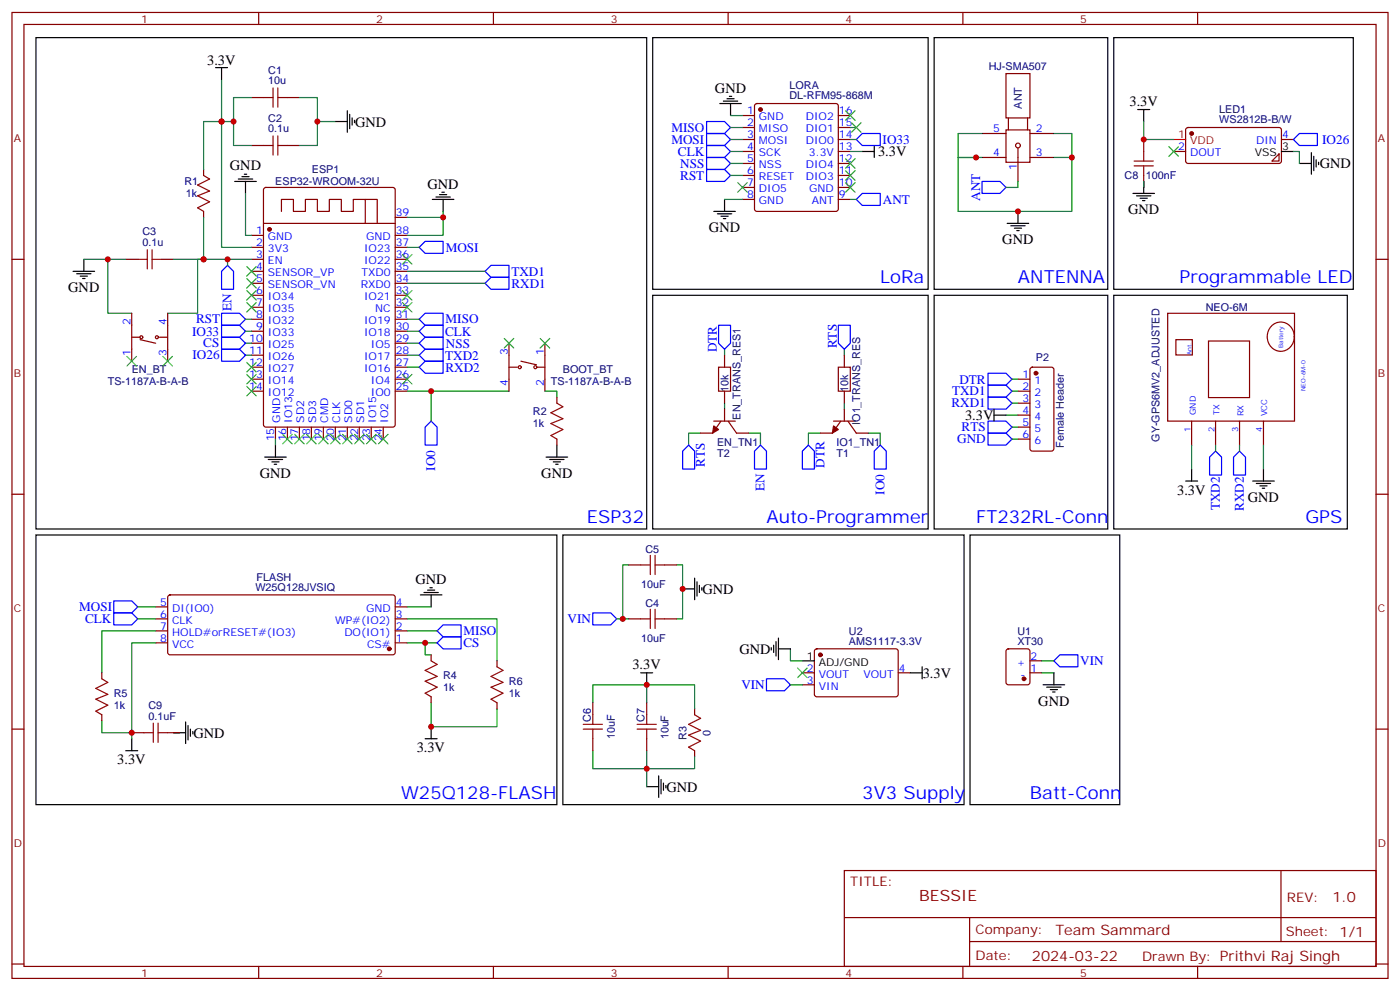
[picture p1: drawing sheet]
<svg xmlns="http://www.w3.org/2000/svg" width="412mm" height="292mm" viewBox="0 0 412 292" stroke-linecap="round" stroke-linejoin="round" font-family="sans-serif">
<g fill="none" stroke="#870000" stroke-width=".35">
<path d="M3.5 3.7h405.4v284.3h-405.4zM7.1 7.2h398.2v277.3h-398.2zM76.2 3.7v3.5M145.3 3.7v3.5M214.5 3.7v3.5M283.6 3.7v3.5M352.8 3.7v3.5M74.1 28.7h3.5M84.7 28.7h3.5M218.7 34h3.5M218.7 37.5h3.5M222.5 30.7l.5-.2h23.2l.5 .2 .2 .5v30.3l-.2 .5-.5 .2h-23.2l-.5-.2-.3-.5v-30.3z"/>
<path d="M246.9 34h3.6M246.9 37.5h3.6M289.3 39.3h7M296.3 38.2h7.1v9.6h-7.1zM296.3 21.7h7.1v13h-7.1zM297 34.7v3.5M302.7 34.7v3.5M303.4 39.3h7M349.5 37.7l.5-.2 27 .1 .5 .6-.1 9.5-.6 .4h-27.1l-.5-.7v-9.2zM60 49.9v1.7M74.1 42.8h3.5M77.8 55.4l.5-.2h37.4l.7 .4v69.4l-.4 .7h-37.7l-.6-.4-.1-69.4z"/>
<path d="M84.7 42.8h3.5M107.6 58.7v7.1M218.7 41.1h3.5M218.7 44.6h3.5M218.7 48.1h3.5M218.7 51.6h3.5M218.7 55.2h3.5M218.7 58.7h3.5M246.9 41.1h3.6M246.9 44.6h3.6M246.9 48.1h3.6M246.9 51.6h3.6"/>
<path d="M246.9 55.2h3.6M246.9 58.7h3.6M289.3 46.4h7M299.9 43.5v9.9M303.4 46.4h7M336.9 41.1v3.5M336.9 51.6v3.6M345.7 44.6h3.5M376.8 45.3v2.1h-2.2zM377.5 41.1h3.5M3.5 76.3h3.6M37 76.3h3.6"/>
<path d="M47.6 76.3h3.6M60 62.2v1.8M74.1 76.3h3.5M74.1 69.3h3.5M74.1 72.8h3.5M74.1 79.9h3.5M77.6 65.8h38.8M82.9 62.2v-3.5h3.5v3.5h3.6v-3.5h3.5v3.5h3.5v-3.5h3.5v3.5h3.6v-3.5h7v7.1M116.4 76.3h3.5M116.4 69.3h3.5M116.4 72.8h3.5M116.4 79.9h3.5"/>
<path d="M116.4 64h3.5M405.3 76.3h3.6M38.8 92.2v14.1M38.8 99.3h2.5M41.3 100l4.6 1M46.9 99.3h2.5M49.4 92.2v14.1M74.1 83.4h3.5M74.1 86.9h3.5M74.1 90.5h3.5M74.1 94h3.5M74.1 97.5h3.5"/>
<path d="M116.4 83.4h3.5M116.4 86.9h3.5M116.4 90.5h3.5M116.4 94h3.5M116.4 97.5h3.5M344 92.2h37.3v31.8h-37.3zM346.4 100h4.8v4.5h-4.8zM374.7 95.8a4.1 4.1 0 0 1 5.3 .2 4.1 4.1 0 0 1 .7 5.3 4 4 0 0 1-5 1.8 4 4 0 0 1-2.3-4.8 4.4 4.4 0 0 1 1.3-2.5zM74.1 101h3.5M74.1 104.6h3.5M74.1 108.1h3.5M74.1 111.6h3.5"/>
<path d="M74.1 115.1h3.5M116.4 101h3.5M116.4 104.6h3.5M116.4 108.1h3.5M116.4 111.6h3.5M116.4 115.1h3.5M149.9 108.1h2.5M149.9 101v14.1M153.5 106.3l4.5 1.1M158 108.1h2.5M160.5 101v14.1M164 116.9v1.8"/>
<path d="M211.7 108.1h3.5v7h-3.5zM213.4 104.6v3.5M213.4 115.1v3.6M246.9 108.1h3.6v7h-3.6zM248.7 104.6v3.5M248.7 115.1v3.6M299.9 111.6h3.5M299.9 115.1h3.5M299.9 118.7h3.5M303.6 108.3l.5-.2h5.6l.7 .4v23.6l-.4 .6-5.9 .1-.7-.5v-23.5zM356 100.4h12.1v16.6h-12.1zM81.1 125.7v3.6"/>
<path d="M84.7 125.7v3.6M88.2 125.7v3.6M91.7 125.7v3.6M95.2 125.7v3.6M98.8 125.7v3.6M102.3 125.7v3.6M105.8 125.7v3.6M109.4 125.7v3.6M112.9 125.7v3.6M164 129.3v1.7M210.3 124h6.3M212.4 124l-2.5 3.5h-3.5"/>
<path d="M213.4 120.4v3.6M214.5 124l2.5 3.5h3.5M245.5 124h6.4M247.6 124l-2.4 3.5h-3.5M248.7 120.4v3.6M249.8 124l2.4 3.5h3.6M299.9 122.2h3.5M299.9 125.7h3.5M299.9 129.3h3.5M351 124v7M358.1 124v7M365.1 124v7"/>
<path d="M372.2 124v7M3.5 145.5h3.6M405.3 145.5h3.6M45.9 178.6h3.5M49.6 175.3l.5-.2 65.9 .1 .4 .6v16.5l-.7 .5-65.9-.1-.4-.6v-16.3zM116.4 178.6h3.5M185.2 166.3h3.5M195.8 166.3h3.5M30 198v1.8M45.9 189.2h3.5M45.9 185.7h3.5M45.9 182.2h3.5"/>
<path d="M116.4 189.2h3.5M116.4 185.7h3.5M116.4 182.2h3.5M127 192.8v1.7M146.4 194.5v1.8M185.2 182.2h3.5M195.8 182.2h3.5M236.4 198h3.5M240.1 191.2l.5-.2h23.6l.4 .7-.1 13-.6 .4-23.6-.1-.4-.6v-12.7zM264.6 198h3.5M296.6 191.2l.4-.2h5.7l.6 .4 .1 9.5-.5 .6-5.9 .1-.6-.5-.1-9.4zM303.4 198h3.5"/>
<path d="M303.4 194.5h3.5M3.5 214.6h3.6M30 210.4v1.8M38.8 215.7h3.5M49.4 215.7h3.5M127 205.1v1.8M146.4 206.9v1.7M174.6 206.9v3.5M174.6 217.5v3.5M190.5 206.9v3.5M190.5 217.5v3.5M204.6 208.6v1.8"/>
<path d="M236.4 201.6h3.5M405.3 214.6h3.6M204.6 221v1.7M248.7 256.3h156.6v28.2h-156.6zM377.3 256.3v20.9M248.7 270.1h156.5M285.6 277.2h119.6M285.6 270.1v14.1M3.5 283.8h3.6M76.2 284.5v3.5M145.3 284.5v3.5M214.5 284.5v3.5"/>
<path d="M283.6 284.5v3.5M352.8 284.5v3.5M405.3 283.8h3.6"/>
<circle cx="299.9" cy="42.8" r=".71"/>
<circle cx="41.6" cy="99.3" r=".44"/>
<circle cx="46.2" cy="99.3" r=".44"/>
<circle cx="153.1" cy="108.1" r=".44"/>
<circle cx="157.7" cy="108.1" r=".44"/>
</g>
<g fill="#870000" stroke="#870000" stroke-width=".35">
<path d="M210.3 125.4l1.4 1-1.8 1.1z"/>
<path d="M245.5 125.4l1.4 1-1.7 1.1z"/>
<circle cx="79.4" cy="67.5" r=".53"/>
<circle cx="224" cy="32.2" r=".53"/>
<circle cx="114.7" cy="191" r=".53"/>
<circle cx="301.6" cy="199.8" r=".53"/>
<circle cx="241.7" cy="192.8" r=".53"/>
<circle cx="351" cy="39.3" r=".53"/>
<circle cx="305.2" cy="109.9" r=".53"/>
</g>
<g fill="none" stroke="#000" stroke-width=".35">
<path d="M10.6 11.1h179.9v144.6h-179.9zM63.5 19.9h3.5M65.3 19.9v3.5M192.3 11.1h81.1v74.1h-81.1zM275.2 11.1h51.1v74.1h-51.1zM328.1 11.1h70.5v74.1h-70.5zM98.8 35.8h3.5M102.3 32.6v6.3M103 33.7v4.2M103.7 34.7v2.1M104.4 35.4v.7M212 30.5h6.4"/>
<path d="M213.1 29.8h4.2M214.1 29.1h2.2M214.8 28.4h.7M215.2 30.5v3.5M335.1 32.2h3.6M336.9 32.2v3.6M69.1 53.4h6.4M70.2 52.7h4.2M71.3 52h2.1M72 51.3h.7M72.3 53.4v3.5M127.4 58.7h6.3"/>
<path d="M128.4 58h4.2M129.5 57.3h2.1M130.2 56.6h.7M130.5 58.7v3.5M213.4 58.7v3.5M254 44.6h3.5M257.5 42.8v3.6M333.7 56.9h6.4M334.8 57.6h4.2M335.8 58.3h2.2M336.5 59.1h.8M336.9 53.4v3.5"/>
<path d="M377.5 44.6h3.5M382.8 48.1h3.5M386.3 44.9v6.4M387 46v4.2M387.7 47.1v2.1M388.4 47.8v.7M21.5 79.9h6.4M24.7 76.3v3.6M210.3 62.2h6.3M211.3 62.9h4.2M212.4 63.6h2.1M213.1 64.3h.7"/>
<path d="M296.7 65.8h6.3M297.7 66.5h4.3M298.8 67.2h2.1M299.5 67.9h.7M299.9 62.2v3.6M22.6 80.6h4.2M23.6 81.3h2.2M24.3 82h.7M192.3 86.9h81.1v68.8h-81.1zM275.2 86.9h51.1v68.8h-51.1zM328.1 86.9h68.8v68.8h-68.8zM78 134.5h6.3"/>
<path d="M79 135.3h4.3M80.1 136h2.1M80.8 136.7h.7M81.1 131v3.5M160.9 134.5h6.3M161.9 135.3h4.3M163 136h2.1M163.7 136.7h.7M164 131v3.5M292.8 122.2h3.5M292.8 120.4v3.6M351 138.1v3.5"/>
<path d="M372.2 138.1v3.5M10.6 157.5h153.4v79.4h-153.4zM165.8 157.5h118.2v79.4h-118.2zM285.8 157.5h44v79.4h-44zM349.2 141.6h3.6M369 141.6h6.4M370.1 142.3h4.2M371.1 143h2.1M371.8 143.7h.7M123.8 175.1h6.4M124.9 174.4h4.2M125.9 173.7h2.2"/>
<path d="M126.6 173h.8M127 175.1v3.5M201.1 173.4h3.5M204.6 170.2v6.3M205.3 171.2v4.3M206 172.3v2.1M206.7 173v.7M188.7 198h3.6M190.5 198v3.6M227.2 190.6v.7M227.9 189.9v2.2M228.6 188.9v4.2"/>
<path d="M229.3 191h3.5M229.3 187.8v6.4M236.4 194.5h3.5M268.1 198h3.5M271.6 196.3v3.5M310.4 198v3.6M38.8 217.5v3.5M51.2 215.7h3.5M54.7 212.5v6.4M55.4 213.6v4.2M56.1 214.6v2.1M56.8 215.3v.7"/>
<path d="M125.2 217.5h3.6M127 213.9v3.6M307.3 201.6h6.3M308.3 202.3h4.3M309.4 203h2.1M310.1 203.7h.7M37 221h3.6M190.5 231.6h3.5M194 228.4v6.3M194.7 229.4v4.3M195.4 230.5v2.1M196.1 231.2v.7"/>
</g>
<g fill="none" stroke="#008700" stroke-width=".35">
<path d="M65.3 23.4v49.4h8.8M68.8 35.8h-8.8v14.1M74.1 28.7h-5.3v14.1h5.3M88.2 28.7h5.3v14.1h-5.3M93.5 35.8h5.3M215.2 34h3.5M215.2 37.5h3.5M250.5 37.5h1.7M289.3 39.3h-7.1v7.1h7.1M310.4 39.3h5.3v7.1h-5.3M336.9 35.8v5.3h8.8M72.3 56.9v12.4h1.8"/>
<path d="M213.4 58.7h5.3M215.2 44.6h3.5M215.2 41.1h3.5M215.2 51.6h3.5M215.2 48.1h3.5M250.5 58.7h1.7M250.5 44.6h3.5M250.5 41.1h1.7M287.5 46.4h-5.3v15.8h33.5v-15.8M299.9 53.4v1.8h-3.6M336.9 53.4v1.8M381 44.6h1.8v3.5"/>
<path d="M24.7 76.3h12.3M31.7 76.3v15.9h7.1M51.2 76.3h22.9M60 64v12.3h-1.8v15.9h-8.8M67 76.3v1.8M119.9 72.8h3.6M119.9 79.9h23M130.5 62.2v1.8h-10.6M130.5 64v5.3h-10.6M72.3 94h1.8M72.3 97.5h1.8M119.9 94h3.6"/>
<path d="M119.9 97.5h3.6M119.9 83.4h23M72.3 101h1.8M72.3 104.6h1.8M119.9 115.1h30M119.9 101h3.6M119.9 104.6h3.6M119.9 108.1h3.6M127 115.1v8.9M160.5 115.1h3.5v1.8M213.4 102.8v1.8M213.4 118.7v1.7"/>
<path d="M248.7 102.8v1.8M248.7 118.7v1.7M298.1 115.1h1.8M298.1 111.6h1.8M298.1 118.7h1.8M81.1 129.3v1.7M206.4 127.5h-3.6v3.5M220.5 127.5h3.5v3.5M241.7 127.5h-3.6v3.5M255.8 127.5h3.5v3.5M296.3 122.2h3.6M298.1 125.7h1.8"/>
<path d="M298.1 129.3h1.8M351 131v7.1M358.1 131v1.8M365.1 131v1.8M372.2 131v7.1M40.6 178.6h5.3M119.9 178.6h7.1M185.2 166.3h-1.8v15.9h1.8M199.3 166.3h1.8v15.9h-1.8M40.6 182.2h5.3M45.9 189.2h-7.1v28.3M45.9 185.7h-15.9v12.3"/>
<path d="M119.9 182.2h26.5v12.3M119.9 189.2h8.9M119.9 185.7h8.9M125.2 189.2v3.6h1.8M181.7 182.2h1.7M232.8 191v3.5h3.6M306.9 194.5h3.5M306.9 198h3.5M30 212.2v3.5h8.8M51.2 215.7h1.7M127 206.9v7h19.4v-5.3M174.6 206.9v-5.3h15.9v5.3"/>
<path d="M190.5 201.6h14.1v7M232.8 201.6h3.6M174.6 221v5.3h15.9v-5.3M204.6 222.7v3.6h-14.1v5.3"/>
</g>
<g fill="none" stroke="#a10000" stroke-width=".35">
<path d="M77.6 28.7h2.8M80.4 25.9v5.6M81.8 28.7h2.9M81.8 25.9v5.6M60 51.6l1.7 1.1-3.5 1.8 3.5 1.7-3.5 1.4 3.5 1.8-3.5 1.8 1.8 1M77.6 42.8h2.8M80.4 40v5.6M81.8 40v5.6M81.8 42.8h2.9M334.1 48.8h5.6M334.1 47.4h5.6M336.9 44.6v2.8"/>
<path d="M336.9 48.8v2.8M40.6 76.3h2.8M43.4 73.5v5.7M44.8 76.3h2.8M44.8 73.5v5.7M164 118.7l1.8 1-3.5 1.8 3.5 1.8-3.5 1.4 3.5 1.7-3.5 1.8 1.7 1.1M188.7 166.3h2.9M191.6 163.5v5.6M191.6 179.4v5.6M193 163.5v5.6M193 179.4v5.6M193 166.3h2.8"/>
<path d="M30 199.8l1.7 1.1-3.5 1.7 3.5 1.8-3.5 1.4 3.5 1.8-3.5 1.7 1.8 1.1M127 194.5l1.8 1.1-3.6 1.7 3.6 1.8-3.6 1.4 3.6 1.8-3.6 1.7 1.8 1.1M146.4 196.3l1.8 1-3.6 1.8 3.6 1.8-3.6 1.4 3.6 1.7-3.6 1.8 1.8 1.1M188.7 182.2h2.9M193 182.2h2.8M42.3 215.7h2.9M45.2 212.9v5.6M46.6 215.7h2.8M46.6 212.9v5.6M171.8 213.2h5.6M171.8 214.6h5.6M174.6 210.4v2.8"/>
<path d="M174.6 214.6v2.9M187.7 213.2h5.6M187.7 214.6h5.6M190.5 210.4v2.8M190.5 214.6v2.9M204.6 210.4l1.8 1.1-3.6 1.7 3.6 1.8-3.6 1.4 3.6 1.8-3.6 1.7 1.8 1.1"/>
</g>
<g fill="none" stroke="#00f" stroke-width=".35">
<path d="M208.1 39.3h5.3l1.8 1.8-1.8 1.7h-5.3zM208.1 35.8h5.3l1.8 1.7-1.8 1.8h-5.3zM208.1 42.8h5.3l1.8 1.8-1.8 1.8h-5.3zM208.1 49.9h5.3l1.8 1.7-1.8 1.8h-5.3zM208.1 46.4h5.3l1.8 1.7-1.8 1.8h-5.3zM252.2 58.7l1.8-1.8h5.3v3.6h-5.3zM252.2 41.1l1.8-1.8h5.3v3.5h-5.3zM289.3 53.4h5.3l1.7 1.8-1.7 1.7h-5.3zM381 41.1l1.8-1.8h5.3v3.5h-5.3zM67 78.1l1.8 1.8v5.3h-3.5v-5.3zM123.5 72.8l1.7-1.8h5.3v3.6h-5.3zM142.9 79.9l1.7-1.8h5.3v3.5h-5.3z"/>
<path d="M65.3 92.2h5.3l1.7 1.8-1.7 1.7h-5.3zM65.3 95.7h5.3l1.7 1.8-1.7 1.8h-5.3zM65.3 99.3h5.3l1.7 1.7-1.7 1.8h-5.3zM123.5 94l1.7-1.8h5.3v3.5h-5.3zM123.5 97.5l1.7-1.8h5.3v3.6h-5.3zM142.9 83.4l1.7-1.8h5.3v3.6h-5.3zM211.7 95.7h3.5v5.3l-1.8 1.8-1.7-1.8zM246.9 95.7h3.6v5.3l-1.8 1.8-1.8-1.8zM65.3 102.8h5.3l1.7 1.8-1.7 1.7h-5.3zM123.5 104.6l1.7-1.8h5.3v3.5h-5.3zM123.5 108.1l1.7-1.8h5.3v3.6h-5.3zM123.5 101l1.7-1.7h5.3v3.5h-5.3z"/>
<path d="M291 109.9h5.3l1.8 1.7-1.8 1.8h-5.3zM291 116.9h5.3l1.8 1.8-1.8 1.7h-5.3zM291 113.4h5.3l1.8 1.7-1.8 1.8h-5.3zM127 124l1.8 1.7v5.3h-3.6v-5.3zM202.8 131l1.8 1.8v5.3h-3.5v-5.3zM224 131l1.8 1.8v5.3h-3.6v-5.3zM238.1 131l1.8 1.8v5.3h-3.5v-5.3zM259.3 131l1.8 1.8v5.3h-3.6v-5.3zM291 124h5.3l1.8 1.7-1.8 1.8h-5.3zM291 127.5h5.3l1.8 1.8-1.8 1.7h-5.3zM358.1 132.8l1.7 1.7v5.3h-3.5v-5.3zM365.1 132.8l1.8 1.7v5.3h-3.5v-5.3z"/>
<path d="M33.5 176.9h5.3l1.8 1.7-1.8 1.8h-5.3zM33.5 180.4h5.3l1.8 1.8-1.8 1.7h-5.3zM128.8 189.2l1.7-1.7h5.3v3.5h-5.3zM130.5 183.9h5.3v3.6h-5.3l-1.7-1.8zM174.6 180.4h5.3l1.8 1.8-1.8 1.7h-5.3zM225.8 199.8h5.3l1.7 1.8-1.7 1.7h-5.3zM310.4 194.5l1.8-1.7h5.3v3.5h-5.3z"/>
</g>
<path d="M345.7 41.1h3.5" fill="none" stroke="#f00" stroke-width=".35"/>
<g fill="none" stroke="#3c3" stroke-width=".35">
<path d="M249.1 32.6l2.8 2.8M250.8 36.1l2.8 2.8M251.9 32.6l-2.8 2.8M253.6 36.1l-2.8 2.8M217.3 53.8l2.8 2.8M220.1 53.8l-2.8 2.8M249.1 46.7l2.8 2.8M249.1 50.2l2.8 2.9M249.1 53.8l2.8 2.8M251.9 46.7l-2.8 2.8M251.9 50.2l-2.8 2.9M251.9 53.8l-2.8 2.8"/>
<path d="M344.3 43.2l2.8 2.8M347.1 43.2l-2.8 2.8M72.7 78.5l2.8 2.8M75.5 78.5l-2.8 2.8M118.5 74.9l2.9 2.9M121.4 74.9l-2.9 2.9M72.7 82l2.8 2.8M72.7 85.5l2.8 2.8M72.7 89l2.8 2.9M75.5 82l-2.8 2.8M75.5 85.5l-2.8 2.8M75.5 89l-2.8 2.9"/>
<path d="M118.5 85.5l2.9 2.8M118.5 89l2.9 2.9M121.4 85.5l-2.9 2.8M121.4 89l-2.9 2.9M148.5 99.6l2.8 2.8M151.3 99.6l-2.8 2.8M159.1 99.6l2.8 2.8M161.9 99.6l-2.8 2.8M37.4 104.9l2.8 2.8M40.2 104.9l-2.8 2.8M48 104.9l2.8 2.8M50.8 104.9l-2.8 2.8"/>
<path d="M72.7 113.7l2.8 2.9M72.7 110.2l2.8 2.8M72.7 106.7l2.8 2.8M75.5 113.7l-2.8 2.9M75.5 106.7l-2.8 2.8M75.5 110.2l-2.8 2.8M118.5 110.2l2.9 2.8M121.4 110.2l-2.9 2.8M83.3 127.8l2.8 2.9M86.1 127.8l-2.8 2.9M86.8 127.8l2.8 2.9M89.6 127.8l-2.8 2.9"/>
<path d="M90.3 127.8l2.8 2.9M93.1 127.8l-2.8 2.9M93.8 127.8l2.9 2.9M96.7 127.8l-2.9 2.9M97.4 127.8l2.8 2.9M100.2 127.8l-2.8 2.9M100.9 127.8l2.8 2.9M103.7 127.8l-2.8 2.9M104.4 127.8l2.8 2.9M107.2 127.8l-2.8 2.9M107.9 127.8l2.9 2.9M110.8 127.8l-2.9 2.9"/>
<path d="M111.5 127.8l2.8 2.9M114.3 127.8l-2.8 2.9M234.9 196.6l2.9 2.9M237.8 196.6l-2.9 2.9"/>
</g>
<g fill="#c00">
<circle cx="65.3" cy="35.8" r=".88"/>
<circle cx="68.8" cy="35.8" r=".88"/>
<circle cx="93.5" cy="35.8" r=".88"/>
<circle cx="130.5" cy="64" r=".88"/>
<circle cx="60" cy="76.3" r=".88"/>
<circle cx="31.8" cy="76.3" r=".88"/>
<circle cx="38.8" cy="215.7" r=".88"/>
<circle cx="125.2" cy="189.2" r=".88"/>
<circle cx="67" cy="76.3" r=".88"/>
<circle cx="183.4" cy="182.2" r=".88"/>
<circle cx="201.1" cy="173.4" r=".88"/>
<circle cx="127" cy="115.1" r=".88"/>
<circle cx="127" cy="213.9" r=".88"/>
<circle cx="315.7" cy="46.4" r=".88"/>
<circle cx="287.5" cy="46.4" r=".88"/>
<circle cx="299.9" cy="62.2" r=".88"/>
<circle cx="336.9" cy="41.1" r=".88"/>
<circle cx="190.5" cy="201.6" r=".88"/>
<circle cx="190.5" cy="226.3" r=".88"/>
</g>
<g font-size="5.3" fill="#00f">
<text x="259.3" y="83.4">LoRa</text>
<text x="299.9" y="83.4">ANTENNA</text>
<text x="347.5" y="83.4">Programmable LED</text>
<text x="172.9" y="154">ESP32</text>
<text x="225.8" y="154">Auto-Programmer</text>
<text x="287.5" y="154">FT232RL-Conn</text>
<text x="384.5" y="154">GPS</text>
<text x="118.2" y="235.1">W25Q128-FLASH</text>
<text x="254" y="235.1">3V3 Supply</text>
<text x="303.4" y="235.1">Batt-Conn</text>
</g>
<text font-size="4.6" fill="#800" x="270.8" y="265.3">BESSIE</text>
<g font-size="4.2">
<text x="61" y="19.2">3.3V</text>
<text x="210.6" y="27.2">GND</text>
<text x="332.7" y="31.1">3.3V</text>
<text x="104.6" y="37.3">GND</text>
<text x="258.6" y="46">3.3V</text>
<text x="67.7" y="50.1">GND</text>
<text x="388.8" y="49.5">GND</text>
<text x="125.9" y="55.6">GND</text>
<text x="332.3" y="63">GND</text>
<text x="208.8" y="68.3">GND</text>
<text x="295.3" y="71.7">GND</text>
<text x="20.1" y="85.9">GND</text>
<text x="284.3" y="123.6">3.3V</text>
<text x="76.6" y="140.6">GND</text>
<text x="159.5" y="140.6">GND</text>
<text x="346.8" y="145.6">3.3V</text>
<text x="367.6" y="147.7">GND</text>
<text x="122.4" y="172">GND</text>
<text x="206.9" y="174.8">GND</text>
<text x="186.3" y="197">3.3V</text>
<text x="217.8" y="192.4">GND</text>
<text x="271.8" y="199.5">3.3V</text>
<text x="305.9" y="207.7">GND</text>
<text x="57" y="217.1">GND</text>
<text x="122.7" y="221.5">3.3V</text>
<text x="34.5" y="225">3.3V</text>
<text x="196.3" y="233">GND</text>
</g>
<g font-size="4.2" fill="#800">
<text x="392.5" y="265.5">1.0</text>
<text x="310.9" y="275.1">Team Sammard</text>
<text x="304" y="282.9">2024-03-22</text>
</g>
<g font-size="3.9" fill="#00f">
<text x="197.8" y="38.8">MISO</text>
<text x="197.8" y="42.3">MOSI</text>
<text x="199.7" y="45.9">CLK</text>
<text x="260" y="42.3">IO33</text>
<text x="389.5" y="42.3">IO26</text>
<text x="200.4" y="52.9">RST</text>
<text x="200.4" y="49.4">NSS</text>
<text x="288.8" y="59" transform="rotate(-90 288.8 59)">ANT</text>
<text x="260.1" y="60">ANT</text>
<text x="131.3" y="74">MOSI</text>
<text x="150.6" y="81.2">TXD1</text>
<text x="150.6" y="84.7">RXD1</text>
<text x="57.8" y="95.2">RST</text>
<text x="68.2" y="91.6" transform="rotate(-90 68.2 91.6)">EN</text>
<text x="131.3" y="95.2">MISO</text>
<text x="56.6" y="98.8">IO33</text>
<text x="131.1" y="98.8">CLK</text>
<text x="56.7" y="105.8">IO26</text>
<text x="59.9" y="102.3">CS</text>
<text x="131.1" y="105.8">TXD2</text>
<text x="131.4" y="102.3">NSS</text>
<text x="211.2" y="103.6" transform="rotate(-90 211.2 103.6)">DTR</text>
<text x="246.5" y="102.5" transform="rotate(-90 246.5 102.5)">RTS</text>
<text x="131.2" y="109.4">RXD2</text>
<text x="282.6" y="112.9">DTR</text>
<text x="280.2" y="119.9">RXD1</text>
<text x="280.4" y="116.4">TXD1</text>
<text x="282" y="130.5">GND</text>
<text x="283.3" y="127">RTS</text>
<text x="207.6" y="137.5" transform="rotate(-90 207.6 137.5)">RTS</text>
<text x="242.9" y="137.6" transform="rotate(-90 242.9 137.6)">DTR</text>
<text x="128.2" y="138.6" transform="rotate(-90 128.2 138.6)">IO0</text>
<text x="225.2" y="144.5" transform="rotate(-90 225.2 144.5)">EN</text>
<text x="260.5" y="145.7" transform="rotate(-90 260.5 145.7)">IO0</text>
<text x="359.3" y="150.2" transform="rotate(-90 359.3 150.2)">TXD2</text>
<text x="366.4" y="150.4" transform="rotate(-90 366.4 150.4)">RXD2</text>
<text x="23.3" y="180">MOSI</text>
<text x="25.1" y="183.4">CLK</text>
<text x="167.2" y="183.4">VIN</text>
<text x="136.5" y="190.5">CS</text>
<text x="136.6" y="186.9">MISO</text>
<text x="318.2" y="195.8">VIN</text>
<text x="218.4" y="202.8">VIN</text>
</g>
<g font-size="3.9" fill="#800">
<text x="250.5" y="260.8">TITLE:</text>
<text x="379.1" y="265.5">REV:</text>
<text x="287.4" y="275">Company:</text>
<text x="378.7" y="275.7">Sheet: 1/1</text>
<text x="287.4" y="282.7">Date:</text>
<text x="336.4" y="282.8">Drawn By: Prithvi Raj Singh</text>
</g>
<g font-size="3.2" fill="#800">
<text x="41.6" y="6.7">1</text>
<text x="110.8" y="6.7">2</text>
<text x="179.9" y="6.7">3</text>
<text x="249.1" y="6.7">4</text>
<text x="318.2" y="6.7">5</text>
<text x="4.1" y="41.8">A</text>
<text x="405.9" y="41.8">A</text>
<text x="4.1" y="110.9">B</text>
<text x="405.9" y="110.9">B</text>
<text x="4.1" y="180.1">C</text>
<text x="405.9" y="180.1">C</text>
<text x="4.1" y="249.2">D</text>
<text x="405.9" y="249.2">D</text>
<text x="41.6" y="287.5">1</text>
<text x="110.8" y="287.5">2</text>
<text x="179.9" y="287.5">3</text>
<text x="249.1" y="287.5">4</text>
<text x="318.2" y="287.5">5</text>
</g>
<g font-size="3.2" fill="#000080">
<text x="79" y="21.7">C1</text>
<text x="291.3" y="20.6">HJ-SMA507</text>
<text x="79" y="24.8">10u</text>
<text x="232.6" y="29.2">DL-RFM95-868M</text>
<text x="232.6" y="26.1">LORA</text>
<text x="79" y="35.8">C2</text>
<text x="301" y="32" transform="rotate(-90 301 32)">ANT</text>
<text x="359.2" y="33.2">LED1</text>
<text x="79" y="38.9">0.1u</text>
<text x="359.2" y="36.3">WS2812B-B/W</text>
<text x="91.9" y="51">ESP1</text>
<text x="331.3" y="52.8">C8</text>
<text x="337.5" y="52.8">100nF</text>
<text x="54.3" y="54.6">R1</text>
<text x="54.7" y="58.1">1k</text>
<text x="81.1" y="54.6">ESP32-WROOM-32U</text>
<text x="42" y="69.3">C3</text>
<text x="42" y="72.5">0.1u</text>
<text x="355.2" y="91.6">NEO-6M</text>
<text x="305.2" y="106.3">P2</text>
<text x="31.7" y="113.4">TS-1187A-B-A-B</text>
<text x="38.8" y="109.9">EN_BT</text>
<text x="162.3" y="113.4">TS-1187A-B-A-B</text>
<text x="165.8" y="109.9">BOOT_BT</text>
<text x="214.6" y="115.5" transform="rotate(-90 214.6 115.5)">10k</text>
<text x="249.8" y="115.5" transform="rotate(-90 249.8 115.5)">10k</text>
<text x="157" y="125.7">1k</text>
<text x="157" y="122.2">R2</text>
<text x="218.1" y="123.5" transform="rotate(-90 218.1 123.5)">EN_TRANS_RES1</text>
<text x="253.4" y="125.1" transform="rotate(-90 253.4 125.1)">IO1_TRANS_RES</text>
<text x="211.2" y="131.2">EN_TN1</text>
<text x="246.4" y="131.2">IO1_TN1</text>
<text x="313.4" y="131.8" transform="rotate(-90 313.4 131.8)">Female Header</text>
<text x="341.6" y="130" transform="rotate(-90 341.6 130)">GY-GPS6MV2_ADJUSTED</text>
<text x="211.2" y="134.4">T2</text>
<text x="246.4" y="134.4">T1</text>
<text x="190.2" y="162.8">C5</text>
<text x="75.6" y="170.9">FLASH</text>
<text x="188.8" y="173">10uF</text>
<text x="75.3" y="174.1">W25Q128JVSIQ</text>
<text x="190.2" y="178.6">C4</text>
<text x="188.8" y="188.9">10uF</text>
<text x="250.1" y="189.9">AMS1117-3.3V</text>
<text x="250.1" y="186.9">U2</text>
<text x="299.7" y="189.9">XT30</text>
<text x="299.7" y="186.8">U1</text>
<text x="130.5" y="203.3">1k</text>
<text x="130.5" y="199.8">R4</text>
<text x="149.9" y="201.6">R6</text>
<text x="33.5" y="208.6">1k</text>
<text x="33.5" y="205.1">R5</text>
<text x="43.8" y="208.6">C9</text>
<text x="149.9" y="205.1">1k</text>
<text x="43.8" y="211.8">0.1uF</text>
<text x="174" y="212.5" transform="rotate(-90 174 212.5)">C6</text>
<text x="189.9" y="212.5" transform="rotate(-90 189.9 212.5)">C7</text>
<text x="181.1" y="217.7" transform="rotate(-90 181.1 217.7)">10uF</text>
<text x="196.9" y="217.7" transform="rotate(-90 196.9 217.7)">10uF</text>
<text x="202.2" y="217.8" transform="rotate(-90 202.2 217.8)">R3</text>
<text x="209.3" y="216.6" transform="rotate(-90 209.3 216.6)">0</text>
</g>
<g font-size="3.2" fill="#00f">
<text x="220.1" y="33.7">1</text>
<text x="223.6" y="35.4">GND</text>
<text x="237.3" y="35.4">DIO2</text>
<text x="247.1" y="33.7">16</text>
<text x="220.1" y="37.2">2</text>
<text x="220.1" y="40.7">3</text>
<text x="223.6" y="38.9">MISO</text>
<text x="237.3" y="38.9">DIO1</text>
<text x="247.1" y="40.7">14</text>
<text x="247.1" y="37.2">15</text>
<text x="292.6" y="38.9">5</text>
<text x="305.2" y="38.9">2</text>
<text x="377.6" y="40.7">4</text>
<text x="220.1" y="44.2">4</text>
<text x="220.1" y="47.8">5</text>
<text x="223.6" y="42.5">MOSI</text>
<text x="223.6" y="46">SCK</text>
<text x="237.3" y="42.5">DIO0</text>
<text x="238.3" y="46">3.3V</text>
<text x="247.1" y="47.8">12</text>
<text x="247.1" y="44.2">13</text>
<text x="292.6" y="46">4</text>
<text x="305.2" y="46">3</text>
<text x="347.1" y="44.2">2</text>
<text x="350.6" y="46">DOUT</text>
<text x="370" y="42.5">DIN</text>
<text x="220.1" y="51.3">6</text>
<text x="223.6" y="49.5">NSS</text>
<text x="223.6" y="53.1">RESET</text>
<text x="237.3" y="53.1">DIO3</text>
<text x="237.3" y="49.5">DIO4</text>
<text x="247.1" y="51.3">11</text>
<text x="299.5" y="50.1" transform="rotate(-90 299.5 50.1)">1</text>
<text x="220.1" y="54.8">7</text>
<text x="220.1" y="58.3">8</text>
<text x="223.6" y="56.6">DIO5</text>
<text x="238.4" y="56.6">GND</text>
<text x="247.1" y="58.3">9</text>
<text x="247.1" y="54.8">10</text>
<text x="116.6" y="63.6">39</text>
<text x="223.6" y="60.1">GND</text>
<text x="239.1" y="60.1">ANT</text>
<text x="75.4" y="68.9">1</text>
<text x="78.9" y="70.7">GND</text>
<text x="107.8" y="70.7">GND</text>
<text x="116.6" y="68.9">38</text>
<text x="75.4" y="72.5">2</text>
<text x="75.4" y="76">3</text>
<text x="78.9" y="74.2">3V3</text>
<text x="78.9" y="77.8">EN</text>
<text x="107.2" y="77.8">IO22</text>
<text x="107.2" y="74.2">IO23</text>
<text x="116.6" y="76">36</text>
<text x="116.6" y="72.5">37</text>
<text x="75.4" y="79.5">4</text>
<text x="75.4" y="83">5</text>
<text x="78.9" y="81.3">SENSOR_VP</text>
<text x="106.5" y="81.3">TXD0</text>
<text x="116.6" y="83">34</text>
<text x="116.6" y="79.5">35</text>
<text x="75.4" y="86.6">6</text>
<text x="78.9" y="84.8">SENSOR_VN</text>
<text x="78.9" y="88.3">IO34</text>
<text x="106.3" y="84.8">RXD0</text>
<text x="107.2" y="88.3">IO21</text>
<text x="116.6" y="86.6">33</text>
<text x="38.5" y="95.7" transform="rotate(-90 38.5 95.7)">2</text>
<text x="49" y="95.7" transform="rotate(-90 49 95.7)">4</text>
<text x="75.4" y="90.1">7</text>
<text x="75.4" y="93.6">8</text>
<text x="78.9" y="91.9">IO35</text>
<text x="78.9" y="95.4">IO32</text>
<text x="107.2" y="95.4">IO19</text>
<text x="110.5" y="91.9">NC</text>
<text x="116.6" y="93.6">31</text>
<text x="116.6" y="90.1">32</text>
<text x="73.4" y="100.7">10</text>
<text x="75.4" y="97.2">9</text>
<text x="78.9" y="98.9">IO33</text>
<text x="107.2" y="98.9">IO18</text>
<text x="116.6" y="100.7">29</text>
<text x="116.6" y="97.2">30</text>
<text x="38.5" y="104.8" transform="rotate(-90 38.5 104.8)">1</text>
<text x="49" y="104.8" transform="rotate(-90 49 104.8)">3</text>
<text x="73.4" y="104.2">11</text>
<text x="73.4" y="107.7">12</text>
<text x="78.9" y="102.4">IO25</text>
<text x="78.9" y="106">IO26</text>
<text x="107.2" y="106">IO17</text>
<text x="109.3" y="102.4">IO5</text>
<text x="116.6" y="107.7">27</text>
<text x="116.6" y="104.2">28</text>
<text x="149.6" y="104.6" transform="rotate(-90 149.6 104.6)">3</text>
<text x="160.2" y="104.6" transform="rotate(-90 160.2 104.6)">1</text>
<text x="73.4" y="111.3">13</text>
<text x="78.9" y="109.5">IO27</text>
<text x="78.9" y="113">IO14</text>
<text x="107.2" y="109.5">IO16</text>
<text x="109.3" y="113">IO4</text>
<text x="116.6" y="111.3">26</text>
<text x="149.6" y="113.6" transform="rotate(-90 149.6 113.6)">4</text>
<text x="160.2" y="113.6" transform="rotate(-90 160.2 113.6)">2</text>
<text x="301.2" y="111.3">1</text>
<text x="304.7" y="113">1</text>
<text x="73.4" y="114.8">14</text>
<text x="78.9" y="116.6">IO12</text>
<text x="109.3" y="116.6">IO0</text>
<text x="116.6" y="114.8">25</text>
<text x="301.2" y="114.8">2</text>
<text x="301.2" y="118.3">3</text>
<text x="304.7" y="116.6">2</text>
<text x="82.5" y="124.4" transform="rotate(-90 82.5 124.4)">GND</text>
<text x="86.1" y="124.4" transform="rotate(-90 86.1 124.4)">IO13</text>
<text x="89.6" y="124.4" transform="rotate(-90 89.6 124.4)">SD2</text>
<text x="93.1" y="124.4" transform="rotate(-90 93.1 124.4)">SD3</text>
<text x="96.7" y="124.4" transform="rotate(-90 96.7 124.4)">CMD</text>
<text x="100.2" y="124.4" transform="rotate(-90 100.2 124.4)">CLK</text>
<text x="103.7" y="124.4" transform="rotate(-90 103.7 124.4)">SD0</text>
<text x="107.2" y="124.4" transform="rotate(-90 107.2 124.4)">SD1</text>
<text x="110.8" y="124.4" transform="rotate(-90 110.8 124.4)">IO15</text>
<text x="114.3" y="124.4" transform="rotate(-90 114.3 124.4)">IO2</text>
<text x="301.2" y="121.8">4</text>
<text x="301.2" y="125.4">5</text>
<text x="304.7" y="120.1">3</text>
<text x="304.7" y="123.6">4</text>
<text x="80.8" y="129.9" transform="rotate(-90 80.8 129.9)">15</text>
<text x="84.3" y="129.9" transform="rotate(-90 84.3 129.9)">16</text>
<text x="87.8" y="129.9" transform="rotate(-90 87.8 129.9)">17</text>
<text x="91.4" y="129.9" transform="rotate(-90 91.4 129.9)">18</text>
<text x="94.9" y="129.9" transform="rotate(-90 94.9 129.9)">19</text>
<text x="98.4" y="129.9" transform="rotate(-90 98.4 129.9)">20</text>
<text x="102" y="129.9" transform="rotate(-90 102 129.9)">21</text>
<text x="105.5" y="129.9" transform="rotate(-90 105.5 129.9)">22</text>
<text x="109" y="129.9" transform="rotate(-90 109 129.9)">23</text>
<text x="112.5" y="129.9" transform="rotate(-90 112.5 129.9)">24</text>
<text x="301.2" y="128.9">6</text>
<text x="304.7" y="127.1">5</text>
<text x="304.7" y="130.7">6</text>
<text x="47.2" y="178.3">5</text>
<text x="116.6" y="178.3">4</text>
<text x="47.2" y="181.8">6</text>
<text x="47.2" y="185.3">7</text>
<text x="50.7" y="180.1">DI(IO0)</text>
<text x="50.7" y="183.6">CLK</text>
<text x="98.7" y="183.6">WP#(IO2)</text>
<text x="107.8" y="180.1">GND</text>
<text x="116.6" y="185.3">2</text>
<text x="116.6" y="181.8">3</text>
<text x="47.2" y="188.9">8</text>
<text x="50.7" y="187.1">HOLD#orRESET#(IO3)</text>
<text x="50.7" y="190.6">VCC</text>
<text x="101.4" y="187.1">DO(IO1)</text>
<text x="108.1" y="190.6">CS#</text>
<text x="116.6" y="188.9">1</text>
<text x="237.7" y="197.7">2</text>
<text x="264.8" y="197.7">4</text>
<text x="299.5" y="195.9">+</text>
<text x="303.6" y="197.7">1</text>
<text x="303.6" y="194.2">2</text>
<text x="237.7" y="201.2">3</text>
<text x="241.2" y="199.5">VOUT</text>
<text x="241.2" y="203">VIN</text>
<text x="254.3" y="199.5">VOUT</text>
<text x="300.6" y="199.5">-</text>
</g>
<g font-size="3.2" fill="#f00">
<text x="347.1" y="40.7">1</text>
<text x="350.6" y="42.5">VDD</text>
</g>
<g font-size="3.2">
<text x="369.7" y="46">VSS</text>
<text x="377.6" y="44.2">3</text>
<text x="237.7" y="194.2">1</text>
<text x="241.2" y="195.9">ADJ/GND</text>
</g>
<g font-size="2.5" fill="#00f">
<text x="352.3" y="122.2" transform="rotate(-90 352.3 122.2)">GND</text>
<text x="359.2" y="122.2" transform="rotate(-90 359.2 122.2)">TX</text>
<text x="366.3" y="122.6" transform="rotate(-90 366.3 122.6)">RX</text>
<text x="373.3" y="122.6" transform="rotate(-90 373.3 122.6)">VCC</text>
<text x="350.7" y="127.3" transform="rotate(-90 350.7 127.3)">1</text>
<text x="357.7" y="127.3" transform="rotate(-90 357.7 127.3)">2</text>
<text x="364.8" y="127.3" transform="rotate(-90 364.8 127.3)">3</text>
<text x="371.8" y="127.3" transform="rotate(-90 371.8 127.3)">4</text>
</g>
<g font-size="1.8" fill="#00f">
<text x="351" y="104.6" transform="rotate(-90 351 104.6)">Ant.</text>
<text x="378" y="102.5" transform="rotate(-90 378 102.5)">Battery</text>
<text x="384.5" y="115.1" transform="rotate(-90 384.5 115.1)">NEO-6M-0</text>
</g>
</svg>
